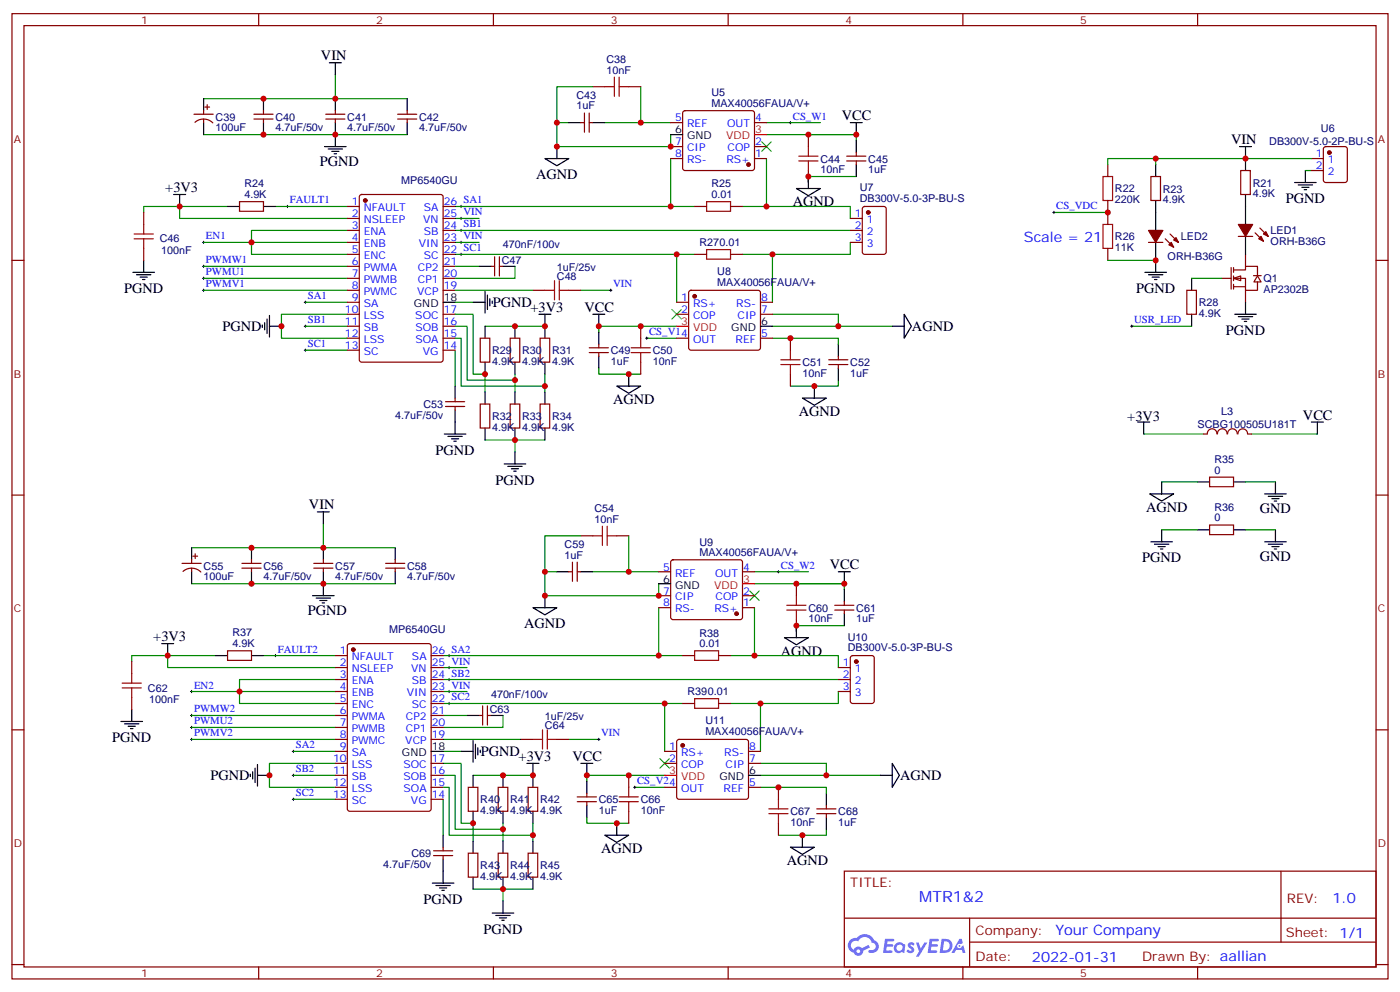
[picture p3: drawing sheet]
<svg xmlns="http://www.w3.org/2000/svg" width="412mm" height="292mm" viewBox="0 0 412 292" stroke-linecap="round" stroke-linejoin="round" font-family="sans-serif">
<g fill="none" stroke="#870000" stroke-width=".35">
<path d="M3.5 4h405.4v284.4h-405.4zM7.1 7.5h398.2v277.3h-398.2zM76.2 4v3.5M145.3 4v3.5M214.5 4v3.5M283.6 4v3.5M352.8 4v3.5M3.5 76.7h3.6M405.3 76.7h3.6M3.5 145.8h3.6M405.3 145.8h3.6M3.5 215h3.6"/>
<path d="M405.3 215h3.6M248.7 256.6h156.6v28.2h-156.6zM377.3 256.6v20.9M248.7 270.5h156.5M285.6 277.5h119.6M285.6 270.5v14.1M3.5 284.1h3.6M76.2 284.8v3.6M145.3 284.8v3.6M214.5 284.8v3.6M283.6 284.8v3.6M352.8 284.8v3.6"/>
<path d="M405.3 284.1h3.6"/>
</g>
<g fill="#5487ff">
<path d="M267.7 277.8a1.22 1.22 0 0 1 1.7 .3l-.4 .5a.47 .47 0 0 0-.3-.4 .47 .47 0 0 0-.5 .2l.1 .2a1.14 1.14 0 0 1 .8 1.8 1.14 1.14 0 0 1-1.9 0l-.2-.2 .5-.5 .7 .4a.29 .29 0 0 0 .3-.3 .29 .29 0 0 0-.2-.3 1.04 1.04 0 0 1-.6-1.7z"/>
<path d="M260.7 276.5h2.4l.3 .2-.2 .5-1.8 .1-.1 .8h1.5l.3 .4-.3 .4h-1.6l-.2 1.1h1.7l.2 .3-.2 .3-2.6 .1z"/>
<path d="M273.8 276.5h2.4l.3 .2-.1 .5-1.8 .1-.2 .8h1.6l.3 .4-.4 .4h-1.6l-.1 1.1h1.7l.2 .3-.2 .3-2.6 .1z"/>
<path d="M282.6 276.5h.7l.3 1.3-.6 .3a.69 .69 0 0 0-1 .3 .69 .69 0 0 0 .4 1 .69 .69 0 0 0 .9-.7l.5-.2 .6 2.2h-.8l-.2-.9h-1.8l-.5 .9h-.8z"/>
<path d="M269.8 277.6h.8l.6 1.8 1.1-1.8h.9l-2.6 4.2h-.8l.9-1.5z"/>
<path d="M277.4 276.5l-.6 4.2h1.3a2.11 2.11 0 0 0 2.5-2.1 2.11 2.11 0 0 0-2.5-2.1zM278.1 277.3a1.39 1.39 0 0 1 1.7 1.4 1.39 1.39 0 0 1-1.8 1.3h-.3z"/>
<path d="M263.7 278.2a1.54 1.54 0 0 0-.1 2.1 1.54 1.54 0 0 0 2.2 .1l.6 .3 .3-2.3-.2-.3h-.4a1.49 1.49 0 0 0-2.4 .1zM264 279.2a.94 .94 0 0 1 1.8 0 .94 .94 0 0 1-1.8 0z"/>
<path d="M250.4 276.9a2.18 2.18 0 0 0 1.1 3.7 1.44 1.44 0 0 0 1.6 .9 1.44 1.44 0 0 0 1.2-1.4l2-1-.5-.8-1.9 1a1.47 1.47 0 0 0-2.4 .4 1.39 1.39 0 0 1-.7-1.9 1.39 1.39 0 0 1 2-.5 2.12 2.12 0 0 1 2.2-1.3 2.12 2.12 0 0 1 1.9 1.7 1.14 1.14 0 0 1 1.1 1.4 1.14 1.14 0 0 1-1.7 .7 .43 .43 0 0 0-.5 .4 .43 .43 0 0 0 .4 .5 1.98 1.98 0 0 0 2.5-1.2 1.98 1.98 0 0 0-1.2-2.6 3.1 3.1 0 0 0-5.3-.6l-.9 .1zM252.3 280.2a.55 .55 0 0 1 1.1 0 .55 .55 0 0 1-1.1 0z"/>
<circle cx="282.6" cy="278.6" r=".26"/>
</g>
<g fill="none" stroke="#008700" stroke-width=".35">
<path d="M60 39.7h59.9M98.8 22v7.1h-38.8M98.8 29.1h21.1M164 36.1h3.6M174.6 25.5h-10.6v17.7h33.6v-3.5M178.2 36.1h10.5M188.7 25.5v10.6h8.9M225.8 36.1h15.9M225.8 39.7h26.4v1.7M197.6 46.7v14.1M225.8 46.7v14.1M252.2 52h-14.1v1.8"/>
<path d="M340.4 46.7h-14.1v1.8M384.5 50.2h1.8M386.3 46.7h-45.9v1.8M52.9 60.8h-10.6v1.8M60 71.4h14.1v3.5h28.2M60 78.5h42.3M67 60.8h-14.1v3.5h49.4M81.1 60.8h21.2M102.3 67.9h-28.2v3.5h28.2M134.1 78.5h7M134.1 71.4h7M134.1 64.3h7"/>
<path d="M134.1 74.9h70.5M134.1 67.9h116.4M134.1 60.8h70.5M151.7 78.5v3.5h-17.6M199.3 74.9v14.1M218.7 60.8h31.8v3.5M227.5 74.9v14.1M250.5 71.4v3.5h-31.8M310.4 62.6h15.9M326.3 76.7h14.1M60 85.5h42.3M60 82h42.3"/>
<path d="M90 96.1h12.3M90 89h12.3M102.3 92.6h-19.4v7h19.4M134.1 99.6h1.7v14.1h24.7v-3.5M134.1 96.1h3.5v15.9h14.1v-1.8M134.1 92.6h5.2v17.6h3.6v5.3M134.1 85.5h22.9M134.1 89h5.2M142.9 96.1h17.6M171.1 85.5h8.8M190.5 99.6h8.8M199.3 96.1h-22.9v1.8"/>
<path d="M227.5 99.6h19.4v1.8M227.5 92.6h19.4v3.5M227.5 96.1h35.3M90 103.2h12.3M134.1 103.2v10.5M151.7 112v3.5M160.5 113.7v1.8M176.4 108.4v1.8h12.3M246.9 112v1.7h-14.1M142.9 129.6h17.6M151.7 129.6v3.5M336.9 127.8h17.6"/>
<path d="M368.7 127.8h19.4M95.2 154.3v7.1h-38.8M171.1 157.8h-10.6v17.7h33.5v-3.6M185.2 157.8v10.6h8.8M56.4 171.9h60M95.2 161.4h21.2M160.5 168.4h3.5M174.6 168.4h10.6M194 179v14.1M222.2 168.4h15.9M222.2 171.9h26.5v1.8M222.2 179v14.1"/>
<path d="M49.4 193.1h-10.6v1.8M63.5 193.1h-14.1v3.5h49.4M77.6 193.1h21.2M130.5 196.6h7.1M130.5 193.1h70.6M215.2 193.1h31.7v3.5M248.7 184.3h-14.1v1.8M56.4 203.7h14.2v3.5h28.2M56.4 217.8h42.4M56.4 210.7h42.4M56.4 214.3h42.4M98.8 200.2h-28.2v3.5h28.2"/>
<path d="M130.5 217.8h23M130.5 210.7h7.1M130.5 203.7h7.1M130.5 207.2h70.6M130.5 200.2h116.4M148.2 210.7v3.6h-17.7M167.6 217.8h8.8M195.8 207.2v14.1M224 207.2v14.1M246.9 203.7v3.5h-31.7M86.4 228.4h12.4M86.4 221.3h12.4"/>
<path d="M86.4 235.4h12.4M98.8 224.9h-19.4v7h19.4M130.5 231.9h1.8v14.1h24.7v-3.5M130.5 228.4h3.6v15.9h14.1v-1.8M130.5 224.9h5.3v17.6h3.5v5.3M130.5 235.4v10.6M130.5 221.3h5.3M139.3 228.4h17.7M187 231.9h8.8M195.8 228.4h-22.9v1.8M224 231.9h19.4v1.8M224 224.9h19.4v3.5"/>
<path d="M224 228.4h35.3M148.2 244.3v3.5M157 246v1.8M172.9 240.7v1.8h12.3M243.4 244.3v1.7h-14.1M139.3 261.9h17.7M148.2 261.9v3.5"/>
</g>
<g fill="none" stroke="#000" stroke-width=".35">
<path d="M97 18.5h3.5M98.8 18.5v3.5M60 29.1v3.5M60 36.1v3.6M77.6 29.1v3.5M77.6 36.1v3.6M98.8 29.1v3.5M98.8 36.1v7.1M119.9 29.1v3.5M119.9 36.1v3.6M167.6 36.1h3.5M174.6 36.1h3.6"/>
<path d="M197.6 39.7h3.5M250.5 36.1h3.5M252.2 36.1v3.6M51.2 57.3h3.5M52.9 57.3v3.5M95.6 43.2h6.4M96.7 43.9h4.2M97.7 44.6h2.1M98.4 45.3h.7M160.5 46.7h7.1l-3.6 2.1zM164 43.2v3.5M234.6 55.5h7.1l-3.6 2.1z"/>
<path d="M238.1 52v3.5M252.2 41.4v3.5M252.2 48.5v3.5M340.4 48.5v3.5M340.4 59.1v8.8M365.1 43.2h3.6M366.9 43.2v3.5M381.4 53.8h6.3M382.4 54.5h4.2M383.5 55.2h2.1M384.2 55.9h.7M384.5 50.2v3.6"/>
<path d="M42.3 76.7v3.5M67 60.8h3.6M77.6 60.8h3.5M141.1 78.5h3.5M148.2 78.5h3.5M340.4 71.4v8.8M39.2 80.2h6.3M40.2 80.9h4.2M41.3 81.6h2.1M42 82.3h.7M77.3 95.7v.7M78 95v2.2"/>
<path d="M78.7 94v4.2M79.4 96.1h3.5M79.4 92.9v6.4M130.5 89h3.6M139.3 89h3.6M142.9 85.9v6.3M142.9 96.1v3.5M143.6 86.9v4.3M144.3 88v2.1M145 88.7v.7M151.7 96.1v3.5M158.7 92.6h3.6"/>
<path d="M160.5 92.6v7M174.6 92.6h3.6M176.4 92.6v3.5M176.4 97.9v3.5M224 96.1h3.5M262.8 96.1h3.5M266.3 92.6l2.2 3.5-2.2 3.5zM337.3 80.2h6.3M338.3 80.9h4.2M339.4 81.6h2.1M340.1 82.3h.7M134.1 113.7v3.6"/>
<path d="M142.9 106.7v3.5M142.9 115.5v3.5M151.7 106.7v3.5M151.7 115.5v3.5M160.5 106.7v3.5M160.5 115.5v3.5M176.4 104.9v3.5M181.7 113.7h7l-3.5 2.2zM185.2 110.2v3.5M236.4 117.3h7l-3.5 2.1zM239.9 113.7v3.6M246.9 101.4v3.5"/>
<path d="M246.9 108.4v3.6M130.9 127.8h6.3M131.9 128.6h4.3M133 129.3h2.1M133.7 130h.7M134.1 120.8v7M142.9 126.1v3.5M148.5 136.7h6.4M149.6 137.4h4.2M150.6 138.1h2.2M151.3 138.8h.7M151.7 126.1v3.5"/>
<path d="M151.7 133.1v3.6M160.5 126.1v3.5M335.1 124.3h3.6M336.9 124.3v3.5M386.3 124.3h3.5M388.1 124.3v3.5M93.5 150.8h3.5M95.2 150.8v3.5M56.4 161.4v3.5M56.4 168.4v3.5M74.1 161.4v3.5M74.1 168.4v3.5"/>
<path d="M92.1 175.5h6.3M93.1 176.2h4.3M94.2 176.9h2.1M94.9 177.6h.7M95.2 161.4v3.5M95.2 168.4v7.1M116.4 161.4v3.5M116.4 168.4v3.5M157 179h7l-3.5 2.1zM160.5 175.5v3.5M164 168.4h3.6M171.1 168.4h3.5"/>
<path d="M194 171.9h3.6M246.9 168.4h3.6M248.7 168.4v3.5M248.7 173.7v3.5M47.6 189.6h3.6M49.4 189.6v3.5M63.5 193.1h3.5M74.1 193.1h3.5M231.1 187.8h7l-3.5 2.1zM234.6 184.3v3.5M248.7 180.8v3.5M35.6 212.5h6.4"/>
<path d="M36.7 213.2h4.2M37.7 213.9h2.2M38.5 214.6h.7M38.8 209v3.5M137.6 210.7h3.5M139.3 218.2v6.3M140.1 219.2v4.2M144.6 210.7h3.6M73.7 228v.7M74.4 227.3v2.1M75.1 226.3v4.2M75.8 228.4h3.6"/>
<path d="M75.8 225.2v6.4M127 221.3h3.5M135.8 221.3h3.5M139.3 228.4v3.5M139.3 239v3.5M140.8 220.3v2.1M141.5 221v.7M148.2 228.4v3.5M148.2 239v3.5M155.2 224.9h3.5M157 224.9v7M157 239v3.5"/>
<path d="M171.1 224.9h3.5M172.9 224.9v3.5M172.9 230.2v3.5M172.9 237.2v3.5M220.5 228.4h3.5M243.4 233.7v3.5M259.3 228.4h3.5M262.8 224.9l2.1 3.5-2.1 3.5zM130.5 246v3.6M130.5 253.1v7M139.3 247.8v3.5M139.3 258.4v3.5"/>
<path d="M148.2 247.8v3.5M148.2 258.4v3.5M157 247.8v3.5M157 258.4v3.5M178.2 246h7l-3.5 2.1zM181.7 242.5v3.5M232.8 249.6h7.1l-3.5 2.1zM236.4 246v3.6M243.4 240.7v3.6M127.4 260.1h6.3M128.4 260.8h4.2M129.5 261.5h2.1"/>
<path d="M130.2 262.3h.7M145 269h6.3M146 269.7h4.3M147.1 270.4h2.1M147.8 271.1h.7M148.2 265.4v3.6"/>
</g>
<g fill="none" stroke="#870000" stroke-width=".35">
<path d="M57.1 33.7h5.7M57.4 36a3.8 3.8 0 0 1 5.3 .2M60 32.6v1.1M60 35.1v1M60.3 31.5h1.4M61 30.8v1.4M74.8 35.1h5.6M74.8 33.7h5.6M77.6 32.6v1.1M77.6 35.1v1M96 35.1h5.6M96 33.7h5.6"/>
<path d="M98.8 32.6v1.1M98.8 35.1v1M117.1 35.1h5.7M117.1 33.7h5.7M119.9 32.6v1.1M119.9 35.1v1M171.1 36.1h1.1M172.2 33.3v5.6M173.6 33.3v5.6M173.6 36.1h1M174.6 25.5h3.6M185.2 25.5h3.5"/>
<path d="M197.6 36.1h3.5M201.3 32.8l.5-.2h19.7l.5 .2 .2 .5v16.2l-.2 .5-.5 .2h-19.7l-.5-.2-.2-.5v-16.2zM222.2 36.1h3.6M238.1 39.7v3.5M70.6 59.4h7v2.8h-7zM106.1 57.5l.4-.2h23.3l.7 .4v48.3l-.4 .6-23.6 .1-.6-.5-.1-48.2zM197.6 46.7h3.5M197.6 43.2h3.5M222.2 46.7h3.6M222.2 43.2h3.6M238.1 50.2v3.6M249.4 47.4h5.7"/>
<path d="M249.4 46h5.7M252.2 44.9v1.1M252.2 47.4v1.1M326.3 48.5v3.5M326.3 59.1v7M339 52h2.8v7.1h-2.8zM386.3 46.7h3.5M386.3 50.2h3.5M390.1 43.4l.4-.2h5.7l.6 .4 .1 9.5-.5 .6-5.9 .1-.6-.5-.1-9.4zM42.3 62.6v3.5M42.3 73.2v3.5M102.3 78.5h3.5"/>
<path d="M102.3 60.8h3.5M102.3 64.3h3.5M102.3 67.9h3.5M102.3 71.4h3.5M102.3 74.9h3.5M130.5 78.5h3.6M130.5 60.8h3.6M130.5 64.3h3.6M130.5 67.9h3.6M130.5 71.4h3.6M130.5 74.9h3.6M144.6 78.5h1.1"/>
<path d="M145.7 75.6v5.7M147.1 75.6v5.7M147.1 78.5h1.1M204.6 60.8h3.5M204.6 74.9h3.5M215.2 60.8h3.5M215.2 74.9h3.5M250.5 64.3h3.5M250.5 67.9h3.5M250.5 71.4h3.5M254.2 61l.5-.2h5.6l.7 .4 .1 13-.5 .7h-5.9l-.6-.4-.1-13zM326.3 73.2v3.5"/>
<path d="M338.3 71.4h4.2M343.3 70.3l2.4 2.5M344.7 68.9l2.4 2.5M102.3 85.5h3.5M102.3 82h3.5M102.3 89h3.5M102.3 92.6h3.5M102.3 96.1h3.5M102.3 99.6h3.5M130.5 85.5h3.6M130.5 82h3.6M130.5 92.6h3.6"/>
<path d="M130.5 96.1h3.6M130.5 99.6h3.6M141.5 99.6h2.8v7.1h-2.8zM150.3 99.6h2.8v7.1h-2.8zM157 85.5h3.5M159.1 99.6h2.8v7.1h-2.8zM167.6 85.5h3.5M188.7 96.1v3.5M199.3 89h3.5M199.3 92.6h3.5M199.3 99.6h3.5M203.1 85.7l.5-.2h19.7l.5 .2 .2 .5v16.2l-.2 .5-.5 .3h-19.7l-.5-.3-.3-.5v-16.2z"/>
<path d="M224 89h3.5M224 92.6h3.5M224 99.6h3.5M232.8 99.6v3.6M102.3 103.2h3.5M130.5 103.2h3.6M131.2 119.7h5.7M131.2 118.3h5.7M134.1 117.3v1M134.1 119.7v1.1M141.5 119h2.8v7.1h-2.8zM150.3 119h2.8v7.1h-2.8z"/>
<path d="M159.1 119h2.8v7.1h-2.8zM173.6 103.9h5.6M173.6 102.4h5.6M176.4 101.4v1M176.4 103.9v1M188.7 106.7v3.5M232.8 110.2v3.5M244.1 107.4h5.7M244.1 106h5.7M246.9 104.9v1.1M246.9 107.4v1M358.5 127.8a1.41 1.41 0 0 0-1.5-1.5 1.41 1.41 0 0 0-1.4 1.5h-1.1"/>
<path d="M358.6 127.8a1.41 1.41 0 0 1 1.4-1.5 1.41 1.41 0 0 1 1.4 1.5M361.6 127.8a1.41 1.41 0 0 1 1.4-1.5 1.41 1.41 0 0 1 1.4 1.5M364.7 127.8a1.41 1.41 0 0 1 1.4-1.5 1.41 1.41 0 0 1 1.4 1.5M367.6 127.8h1.1M171.1 157.8h3.5M181.7 157.8h3.5M53.6 165.9h5.7M53.9 168.3a3.8 3.8 0 0 1 5.3 .2M56.4 164.9v1M56.4 167.4v1M56.8 163.8h1.4M57.5 163.1v1.4"/>
<path d="M71.3 167.4h5.6M71.3 165.9h5.6M74.1 164.9v1M74.1 167.4v1M92.4 167.4h5.7M92.4 165.9h5.7M95.2 164.9v1M95.2 167.4v1M113.6 167.4h5.6M113.6 165.9h5.6M116.4 164.9v1M116.4 167.4v1"/>
<path d="M167.6 168.4h1M168.6 165.6v5.6M170 165.6v5.6M170 168.4h1.1M194 168.4h3.6M194 179h3.6M194 175.5h3.6M197.8 165.1l.5-.2h19.7l.5 .2 .2 .5v16.2l-.2 .5-.5 .2h-19.7l-.5-.2-.2-.5v-16.2zM218.7 168.4h3.5M218.7 179h3.5M218.7 175.5h3.5M234.6 171.9v3.6"/>
<path d="M245.9 179.7h5.6M245.9 178.3h5.6M248.7 177.2v1.1M248.7 179.7v1.1M38.8 194.9v3.5M67 191.7h7.1v2.8h-7.1zM98.8 193.1h3.5M98.8 196.6h3.5M102.5 189.8l.5-.2h23.3l.6 .4 .1 48.3-.5 .6-23.5 .1-.6-.5-.1-48.2zM127 193.1h3.5M127 196.6h3.5M201.1 193.1h3.5"/>
<path d="M211.7 193.1h3.5M234.6 182.5v3.6M246.9 196.6h3.6M250.7 193.3l.5-.2h5.6l.7 .4v13l-.4 .7h-5.9l-.7-.4v-13zM38.8 205.5v3.5M98.8 217.8h3.5M98.8 210.7h3.5M98.8 200.2h3.5M98.8 203.7h3.5M98.8 207.2h3.5M98.8 214.3h3.5M127 217.8h3.5"/>
<path d="M127 210.7h3.5M127 200.2h3.5M127 203.7h3.5M127 207.2h3.5M127 214.3h3.5M141.1 210.7h1.1M142.2 207.9v5.7M143.6 207.9v5.7M143.6 210.7h1M153.5 217.8h3.5M164 217.8h3.6M199.6 218l.4-.2h19.8l.5 .2 .2 .5v16.2l-.2 .5-.5 .2h-19.8l-.5-.2-.2-.5v-16.2z"/>
<path d="M201.1 207.2h3.5M211.7 207.2h3.5M246.9 200.2h3.6M246.9 203.7h3.6M98.8 221.3h3.5M98.8 224.9h3.5M98.8 228.4h3.5M98.8 231.9h3.5M98.8 235.4h3.5M127 224.9h3.5M127 228.4h3.5M127 231.9h3.5"/>
<path d="M127 235.4h3.5M137.9 231.9h2.9v7.1h-2.9zM146.8 231.9h2.8v7.1h-2.8zM155.6 231.9h2.8v7.1h-2.8zM170 236.1h5.7M170 234.7h5.7M172.9 233.7v1M172.9 236.1v1.1M185.2 228.4v3.5M185.2 239v3.5M195.8 221.3h3.5M195.8 224.9h3.5"/>
<path d="M195.8 231.9h3.5M220.5 221.3h3.5M220.5 224.9h3.5M220.5 231.9h3.5M229.3 231.9v3.5M240.6 239.7h5.6M240.6 238.3h5.6M243.4 237.2v1.1M243.4 239.7v1M127.7 252h5.6M127.7 250.6h5.6M130.5 249.6v1"/>
<path d="M130.5 252v1.1M137.9 251.3h2.9v7.1h-2.9zM146.8 251.3h2.8v7.1h-2.8zM155.6 251.3h2.8v7.1h-2.8zM229.3 242.5v3.5"/>
</g>
<g fill="none" stroke="#000" stroke-width=".29">
<path d="M232.5 36.1h.7M232.8 35.8v.7M59.6 71.4h.7M59.6 78.5h.7M60 71v.8M60 78.1v.7M84.3 60.8h.7M84.7 60.5v.7M135.5 60.8h.7M135.5 71.4h.7M135.5 64.3h.7M135.5 74.9h.7"/>
<path d="M135.5 67.9h.7M135.8 60.5v.7M135.8 64v.7M135.8 67.5v.7M135.8 71v.8M135.8 74.6v.7M310.1 62.6h.7M310.4 62.2v.7M59.6 85.5h.7M59.6 82h.7M60 81.6v.7M60 85.2v.7"/>
<path d="M89.6 96.1h.7M89.6 89h.7M90 88.7v.7M90 95.7v.7M179.6 85.5h.7M179.9 85.2v.7M190.1 99.6h.8M190.5 99.3v.7M89.6 103.2h.7M90 102.8v.7M229 168.4h.7M229.3 168.1v.7"/>
<path d="M80.8 193.1h.7M81.1 192.8v.7M131.9 193.1h.7M131.9 196.6h.7M132.3 192.8v.7M132.3 196.3v.7M132.3 199.8v.7M56.1 217.8h.7M56.1 203.7h.7M56.1 214.3h.7M56.1 210.7h.7M56.4 203.3v.7"/>
<path d="M56.4 210.4v.7M56.4 213.9v.7M56.4 217.5v.7M131.9 203.7h.7M131.9 207.2h.7M131.9 200.2h.7M132.3 203.3v.7M132.3 206.9v.7M176 217.8h.7M176.4 217.5v.7M86.1 235.4h.7M86.1 228.4h.7"/>
<path d="M86.1 221.3h.7M86.4 221v.7M86.4 228v.7M86.4 235.1v.7M186.6 231.9h.7M187 231.6v.7"/>
</g>
<g fill="none" stroke="#a10000" stroke-width=".35">
<path d="M178.2 25.5h2.8M181 22.7v5.7M182.4 25.5h2.8M182.4 22.7v5.7M208.1 59.4h7.1v2.8h-7.1zM235.3 47.4h5.6M235.3 46h5.6M238.1 43.2v2.8M238.1 47.4v2.8M324.9 52h2.8v7.1h-2.8zM39.5 70.3h5.7M39.5 68.9h5.7"/>
<path d="M42.3 66.1v2.8M42.3 70.3v2.9M208.1 73.5h7.1v2.8h-7.1zM324.9 66.1h2.8v7.1h-2.8zM160.5 85.5h2.8M163.3 82.7v5.6M164.7 85.5h2.9M164.7 82.7v5.6M188.7 99.6v2.8M185.9 103.9h5.7M185.9 102.4h5.7M188.7 103.9v2.8"/>
<path d="M230 107.4h5.7M230 106h5.7M232.8 103.2v2.8M232.8 107.4v2.8M174.6 157.8h2.8M177.4 155v5.7M178.9 157.8h2.8M178.9 155v5.7M231.8 179.7h5.6M231.8 178.3h5.6M234.6 175.5v2.8M234.6 179.7v2.8"/>
<path d="M38.8 198.4v2.8M204.6 191.7h7.1v2.8h-7.1zM36 202.6h5.6M36 201.2h5.6M38.8 202.6v2.9M157 217.8h2.8M159.8 215v5.6M161.2 217.8h2.8M161.2 215v5.6M204.6 205.8h7.1v2.8h-7.1zM182.4 236.1h5.6M182.4 234.7h5.6"/>
<path d="M185.2 231.9v2.8M185.2 236.1v2.9M226.5 239.7h5.6M226.5 238.3h5.6M229.3 235.4v2.9M229.3 239.7v2.8"/>
</g>
<path d="M224.4 41.8l2.8 2.8M227.2 41.8l-2.8 2.8M197.9 91.2l2.8 2.8M200.7 91.2l-2.8 2.8M220.8 174.1l2.9 2.8M223.7 174.1l-2.9 2.8M194.4 223.4l2.8 2.9M197.2 223.4l-2.8 2.9" fill="none" stroke="#3c3" stroke-width=".35"/>
<g fill="#870000" stroke="#870000" stroke-width=".35">
<path d="M338.3 67.9h4.2l-2.1 3.5z"/>
<path d="M344.3 72.1l.7-.7 .7 1.4z"/>
<path d="M345.7 70.7l.7-.7 .7 1.4z"/>
<circle cx="107.6" cy="59.1" r=".53"/>
<circle cx="220.5" cy="48.5" r=".53"/>
<circle cx="204.6" cy="87.3" r=".53"/>
<circle cx="104.1" cy="191.3" r=".53"/>
<circle cx="217" cy="180.8" r=".53"/>
<circle cx="201.1" cy="219.6" r=".53"/>
<circle cx="255.8" cy="62.6" r=".53"/>
<circle cx="252.2" cy="194.9" r=".53"/>
<circle cx="391.6" cy="44.9" r=".53"/>
</g>
<path d="M222.2 39.7h3.6M199.3 96.1h3.5M218.7 171.9h3.5M195.8 228.4h3.5" fill="none" stroke="#f00" stroke-width=".35"/>
<path d="M363.4 82l2.1-.7v1.4z" fill="#fff" stroke="#870000" stroke-width=".35"/>
<g fill="none" stroke="#870000" stroke-width=".35">
<path d="M365.5 50.2h2.8v7.1h-2.8zM362.7 78.8v6.4M363.4 79.5h3.5v-1h3.5v2.8M363.4 78.8v1.4M364.8 69.6h4.2M366.9 74.9v3.6M369.7 68.6l2.5 2.4M371.1 67.2l2.5 2.4M349.6 85.5h2.8v7.1h-2.8zM359.8 82h2.9M363.4 82h3.5v3.5h3.5v-2.5M363.4 84.5h3.5"/>
<path d="M363.4 81.3v1.4M363.4 83.7v1.5M366.9 85.5v3.5M369.2 81.2h2.3M370.4 81.3l1.1 1.7h-2.1zM356.3 140.5h7.1v2.9h-7.1zM356.3 154.7h7.1v2.8h-7.1z"/>
</g>
<g fill="none" stroke="#000" stroke-width=".35">
<path d="M366.9 46.7v3.5M366.9 57.3v8.8M366.9 69.6v5.3M351 82v3.5M351 92.6v3.5M363.7 92.6h6.4M364.8 93.3h4.2M365.8 94h2.1M366.5 94.7h.7M366.9 89v3.6M338.7 145.5h7l-3.5 2.1zM339 159.6h6.4"/>
<path d="M342.2 142v3.5M342.2 156.1v3.5M352.8 142h3.5M352.8 156.1h3.5M363.4 142h3.5M363.4 156.1h3.5M372.5 159.6h6.4M372.5 145.5h6.4M373.6 146.2h4.2M374.6 146.9h2.2M375.4 147.6h.7M375.7 142v3.5"/>
<path d="M375.7 156.1v3.5M340.1 160.3h4.2M341.1 161h2.2M341.8 161.7h.7M373.6 160.3h4.2M374.6 161h2.2M375.4 161.7h.7"/>
</g>
<g fill="#870000" stroke="#870000" stroke-width=".35">
<path d="M364.8 66.1h4.2l-2.1 3.5z"/>
<path d="M370.8 70.3l.7-.7 .7 1.4z"/>
<path d="M372.9 68.2l.7 1.4-1.4-.7z"/>
</g>
<path d="M333.4 96.1h17.6M351 82h8.8M342.2 142h10.6M342.2 156.1h10.6M366.9 142h8.8M366.9 156.1h8.8" fill="none" stroke="#008700" stroke-width=".35"/>
<path d="M333 96.1h.7M333.4 95.7v.7" fill="none" stroke="#000" stroke-width=".29"/>
<g fill="#c00">
<circle cx="188.7" cy="36.1" r=".88"/>
<circle cx="197.6" cy="43.2" r=".88"/>
<circle cx="164" cy="43.2" r=".88"/>
<circle cx="164" cy="36.1" r=".88"/>
<circle cx="160.5" cy="96.1" r=".88"/>
<circle cx="151.7" cy="96.1" r=".88"/>
<circle cx="151.7" cy="129.6" r=".88"/>
<circle cx="142.9" cy="110.2" r=".88"/>
<circle cx="151.7" cy="112" r=".88"/>
<circle cx="160.5" cy="113.7" r=".88"/>
<circle cx="176.4" cy="96.1" r=".88"/>
<circle cx="188.7" cy="96.1" r=".88"/>
<circle cx="252.2" cy="39.7" r=".88"/>
<circle cx="185.2" cy="110.2" r=".88"/>
<circle cx="239.9" cy="113.7" r=".88"/>
<circle cx="232.8" cy="99.6" r=".88"/>
<circle cx="238.1" cy="52" r=".88"/>
<circle cx="238.1" cy="39.7" r=".88"/>
<circle cx="246.9" cy="96.1" r=".88"/>
<circle cx="225.8" cy="60.8" r=".88"/>
<circle cx="197.6" cy="60.8" r=".88"/>
<circle cx="227.5" cy="74.9" r=".88"/>
<circle cx="199.3" cy="74.9" r=".88"/>
<circle cx="82.9" cy="96.1" r=".88"/>
<circle cx="74.1" cy="71.4" r=".88"/>
<circle cx="52.9" cy="60.8" r=".88"/>
<circle cx="77.6" cy="39.7" r=".88"/>
<circle cx="98.8" cy="39.7" r=".88"/>
<circle cx="98.8" cy="29.1" r=".88"/>
<circle cx="77.6" cy="29.1" r=".88"/>
<circle cx="185.2" cy="168.4" r=".88"/>
<circle cx="194" cy="175.5" r=".88"/>
<circle cx="160.5" cy="175.5" r=".88"/>
<circle cx="160.5" cy="168.4" r=".88"/>
<circle cx="157" cy="228.4" r=".88"/>
<circle cx="148.2" cy="228.4" r=".88"/>
<circle cx="148.2" cy="261.9" r=".88"/>
<circle cx="139.3" cy="242.5" r=".88"/>
<circle cx="148.2" cy="244.3" r=".88"/>
<circle cx="157" cy="246" r=".88"/>
<circle cx="172.9" cy="228.4" r=".88"/>
<circle cx="185.2" cy="228.4" r=".88"/>
<circle cx="248.7" cy="171.9" r=".88"/>
<circle cx="181.7" cy="242.5" r=".88"/>
<circle cx="236.4" cy="246" r=".88"/>
<circle cx="229.3" cy="231.9" r=".88"/>
<circle cx="234.6" cy="184.3" r=".88"/>
<circle cx="234.6" cy="171.9" r=".88"/>
<circle cx="243.4" cy="228.4" r=".88"/>
<circle cx="222.3" cy="193.1" r=".88"/>
<circle cx="194" cy="193.1" r=".88"/>
<circle cx="224" cy="207.2" r=".88"/>
<circle cx="195.8" cy="207.2" r=".88"/>
<circle cx="79.4" cy="228.4" r=".88"/>
<circle cx="70.6" cy="203.7" r=".88"/>
<circle cx="49.4" cy="193.1" r=".88"/>
<circle cx="74.1" cy="171.9" r=".88"/>
<circle cx="95.3" cy="171.9" r=".88"/>
<circle cx="95.3" cy="161.4" r=".88"/>
<circle cx="74.1" cy="161.4" r=".88"/>
<circle cx="340.4" cy="46.7" r=".88"/>
<circle cx="340.4" cy="76.7" r=".88"/>
<circle cx="326.3" cy="62.6" r=".88"/>
<circle cx="366.9" cy="46.7" r=".88"/>
</g>
<text font-size="4.6" fill="#00f" x="270.8" y="265.6">MTR1&amp;2</text>
<g font-size="4.2">
<text x="94.5" y="17.8">VIN</text>
<text x="248" y="35.4">VCC</text>
<text x="362.7" y="42.5">VIN</text>
<text x="94.2" y="48.8">PGND</text>
<text x="157.9" y="52.8">AGND</text>
<text x="48.7" y="56.6">+3V3</text>
<text x="378.8" y="59.8">PGND</text>
<text x="233.5" y="60.8">AGND</text>
<text x="36.6" y="86.3">PGND</text>
<text x="334.7" y="86.3">PGND</text>
<text x="145.2" y="90.5">PGND</text>
<text x="156.3" y="91.9">+3V3</text>
<text x="172.2" y="91.9">VCC</text>
<text x="65.6" y="97.5">PGND</text>
<text x="268.6" y="97.5">AGND</text>
<text x="361.1" y="98.6">PGND</text>
<text x="180.6" y="119">AGND</text>
<text x="235.3" y="122.6">AGND</text>
<text x="332.1" y="124">+3V3</text>
<text x="383.8" y="123.6">VCC</text>
<text x="128.3" y="133.9">PGND</text>
<text x="145.9" y="142.7">PGND</text>
<text x="91" y="150.1">VIN</text>
<text x="337.6" y="150.8">AGND</text>
<text x="371.1" y="151.1">GND</text>
<text x="244.5" y="167.7">VCC</text>
<text x="336.4" y="165.7">PGND</text>
<text x="371.1" y="165.2">GND</text>
<text x="90.7" y="181.1">PGND</text>
<text x="154.4" y="185">AGND</text>
<text x="45.2" y="188.9">+3V3</text>
<text x="230" y="193.1">AGND</text>
<text x="33" y="218.6">PGND</text>
<text x="141.6" y="222.7">PGND</text>
<text x="152.8" y="224.2">+3V3</text>
<text x="168.6" y="224.2">VCC</text>
<text x="62" y="229.8">PGND</text>
<text x="265.1" y="229.8">AGND</text>
<text x="177.1" y="251.3">AGND</text>
<text x="231.8" y="254.8">AGND</text>
<text x="124.8" y="266.2">PGND</text>
<text x="142.4" y="275">PGND</text>
</g>
<g font-size="4.2" fill="#00f">
<text x="301.6" y="71.4">Scale = 21</text>
<text x="392.5" y="265.9">1.0</text>
<text x="310.9" y="275.4">Your Company</text>
<text x="304" y="283.2">2022-01-31</text>
</g>
<g font-size="3.9" fill="#800">
<text x="250.5" y="261.2">TITLE:</text>
<text x="379.1" y="265.9">REV:</text>
<text x="287.4" y="275.4">Company:</text>
<text x="378.7" y="276">Sheet: 1/1</text>
<text x="287.4" y="283.1">Date:</text>
<text x="336.4" y="283.2">Drawn By: aallian</text>
</g>
<g font-size="3.2" fill="#800">
<text x="41.6" y="7">1</text>
<text x="110.8" y="7">2</text>
<text x="179.9" y="7">3</text>
<text x="249.1" y="7">4</text>
<text x="318.2" y="7">5</text>
<text x="4.1" y="42.1">A</text>
<text x="405.9" y="42.1">A</text>
<text x="4.1" y="111.3">B</text>
<text x="405.9" y="111.3">B</text>
<text x="4.1" y="180.4">C</text>
<text x="405.9" y="180.4">C</text>
<text x="4.1" y="249.6">D</text>
<text x="405.9" y="249.6">D</text>
<text x="41.6" y="287.8">1</text>
<text x="110.8" y="287.8">2</text>
<text x="179.9" y="287.8">3</text>
<text x="249.1" y="287.8">4</text>
<text x="318.2" y="287.8">5</text>
</g>
<g font-size="3.2" fill="#000080">
<text x="178.7" y="21.7">10nF</text>
<text x="178.7" y="18.5">C38</text>
<text x="169.8" y="29.1">C43</text>
<text x="209.6" y="28.4">U5</text>
<text x="63.5" y="35.5">C39</text>
<text x="81.1" y="35.5">C40</text>
<text x="102.3" y="35.5">C41</text>
<text x="123.5" y="35.5">C42</text>
<text x="169.8" y="32.2">1uF</text>
<text x="209.6" y="31.5">MAX40056FAUA/V+</text>
<text x="63.5" y="38.7">100uF</text>
<text x="81.1" y="38.7">4.7uF/50v</text>
<text x="102.3" y="38.7">4.7uF/50v</text>
<text x="123.5" y="38.7">4.7uF/50v</text>
<text x="389.1" y="38.8">U6</text>
<text x="241.7" y="47.9">C44</text>
<text x="255.8" y="47.9">C45</text>
<text x="373.9" y="42.6">DB300V-5.0-2P-BU-S</text>
<text x="241.7" y="51.1">10nF</text>
<text x="255.8" y="51">1uF</text>
<text x="72" y="58.3">4.9K</text>
<text x="72" y="55.2">R24</text>
<text x="118.2" y="54.1">MP6540GU</text>
<text x="209.6" y="58.3">0.01</text>
<text x="209.6" y="55.2">R25</text>
<text x="253.3" y="59.5">DB300V-5.0-3P-BU-S</text>
<text x="253.3" y="56.4">U7</text>
<text x="328.4" y="59.8">220K</text>
<text x="328.4" y="56.7">R22</text>
<text x="342.5" y="59.8">4.9K</text>
<text x="342.5" y="56.7">R23</text>
<text x="369" y="58.1">4.9K</text>
<text x="369" y="54.9">R21</text>
<text x="47.1" y="71.4">C46</text>
<text x="328.4" y="70.8">R26</text>
<text x="347.8" y="70.8">LED2</text>
<text x="374.3" y="69">LED1</text>
<text x="47.4" y="74.9">100nF</text>
<text x="147.8" y="77.8">C47</text>
<text x="148.2" y="73.2">470nF/100v</text>
<text x="206" y="72.5">R270.01</text>
<text x="328.4" y="73.9">11K</text>
<text x="344" y="76.7">ORH-B36G</text>
<text x="374.3" y="72.2">ORH-B36G</text>
<text x="164" y="79.9">1uF/25v</text>
<text x="164" y="82.3">C48</text>
<text x="211.3" y="81.1">U8</text>
<text x="372.2" y="83.2">Q1</text>
<text x="211.3" y="84.2">MAX40056FAUA/V+</text>
<text x="372.2" y="86.3">AP2302B</text>
<text x="353.1" y="93.3">4.9K</text>
<text x="353.1" y="90.2">R28</text>
<text x="145" y="107.5">4.9K</text>
<text x="145" y="104.3">R29</text>
<text x="153.8" y="107.5">4.9K</text>
<text x="153.8" y="104.3">R30</text>
<text x="162.6" y="107.5">4.9K</text>
<text x="162.6" y="104.3">R31</text>
<text x="179.9" y="107.5">1uF</text>
<text x="179.9" y="104.3">C49</text>
<text x="192.3" y="107.5">10nF</text>
<text x="192.3" y="104.3">C50</text>
<text x="236.4" y="107.9">C51</text>
<text x="250.5" y="107.9">C52</text>
<text x="236.4" y="111">10nF</text>
<text x="250.5" y="111">1uF</text>
<text x="116.4" y="123.3">4.7uF/50v</text>
<text x="124.7" y="120.2">C53</text>
<text x="145" y="123.7">R32</text>
<text x="153.8" y="123.7">R33</text>
<text x="162.6" y="123.7">R34</text>
<text x="359.7" y="122.2">L3</text>
<text x="145" y="126.9">4.9K</text>
<text x="153.8" y="126.9">4.9K</text>
<text x="162.6" y="126.9">4.9K</text>
<text x="352.8" y="126.1">SCBG100505U181T</text>
<text x="357.7" y="136.3">R35</text>
<text x="357.7" y="139.5">0</text>
<text x="175.1" y="154">10nF</text>
<text x="175.1" y="150.8">C54</text>
<text x="357.7" y="153.6">0</text>
<text x="357.7" y="150.5">R36</text>
<text x="166.3" y="161.4">C59</text>
<text x="206" y="160.7">U9</text>
<text x="60" y="167.8">C55</text>
<text x="77.6" y="167.8">C56</text>
<text x="98.8" y="167.8">C57</text>
<text x="119.9" y="167.8">C58</text>
<text x="166.3" y="164.5">1uF</text>
<text x="206" y="163.8">MAX40056FAUA/V+</text>
<text x="60" y="171">100uF</text>
<text x="77.6" y="171">4.7uF/50v</text>
<text x="98.8" y="171">4.7uF/50v</text>
<text x="119.9" y="171">4.7uF/50v</text>
<text x="238.1" y="183.3">10nF</text>
<text x="238.1" y="180.2">C60</text>
<text x="252.2" y="183.3">1uF</text>
<text x="252.2" y="180.2">C61</text>
<text x="68.4" y="190.6">4.9K</text>
<text x="68.4" y="187.5">R37</text>
<text x="114.7" y="186.4">MP6540GU</text>
<text x="206" y="190.6">0.01</text>
<text x="206" y="187.5">R38</text>
<text x="249.8" y="191.8">DB300V-5.0-3P-BU-S</text>
<text x="249.8" y="188.7">U10</text>
<text x="43.6" y="203.7">C62</text>
<text x="43.9" y="207.2">100nF</text>
<text x="144.6" y="205.5">470nF/100v</text>
<text x="202.5" y="204.8">R390.01</text>
<text x="144.3" y="210.1">C63</text>
<text x="160.5" y="212.2">1uF/25v</text>
<text x="160.5" y="214.6">C64</text>
<text x="207.8" y="213.4">U11</text>
<text x="207.8" y="216.5">MAX40056FAUA/V+</text>
<text x="141.5" y="239.8">4.9K</text>
<text x="141.5" y="236.6">R40</text>
<text x="150.3" y="239.8">4.9K</text>
<text x="150.3" y="236.6">R41</text>
<text x="159.1" y="239.8">4.9K</text>
<text x="159.1" y="236.6">R42</text>
<text x="176.4" y="239.8">1uF</text>
<text x="176.4" y="236.6">C65</text>
<text x="188.7" y="239.8">10nF</text>
<text x="188.7" y="236.6">C66</text>
<text x="232.8" y="243.3">10nF</text>
<text x="232.8" y="240.1">C67</text>
<text x="246.9" y="243.3">1uF</text>
<text x="246.9" y="240.1">C68</text>
<text x="112.9" y="255.6">4.7uF/50v</text>
<text x="121.2" y="252.5">C69</text>
<text x="141.5" y="256">R43</text>
<text x="150.3" y="256">R44</text>
<text x="159.1" y="256">R45</text>
<text x="141.5" y="259.2">4.9K</text>
<text x="150.3" y="259.2">4.9K</text>
<text x="159.1" y="259.2">4.9K</text>
</g>
<g font-size="3.2" fill="#00f">
<text x="198.9" y="35.8">5</text>
<text x="222.4" y="35.8">4</text>
<text x="233.5" y="35.2">CS_W1</text>
<text x="202.4" y="37.5">REF</text>
<text x="214.2" y="37.5">OUT</text>
<text x="198.9" y="42.8">7</text>
<text x="198.9" y="46.4">8</text>
<text x="202.4" y="44.6">CIP</text>
<text x="214.3" y="44.6">COP</text>
<text x="222.4" y="46.4">1</text>
<text x="222.4" y="42.8">2</text>
<text x="387.6" y="46.4">1</text>
<text x="202.4" y="48.1">RS-</text>
<text x="214" y="48.1">RS+</text>
<text x="387.6" y="49.9">2</text>
<text x="391.1" y="48.1">1</text>
<text x="391.1" y="51.6">2</text>
<text x="85.4" y="59.9">FAULT1</text>
<text x="103.6" y="60.5">1</text>
<text x="103.6" y="64">2</text>
<text x="107.1" y="62.2">NFAULT</text>
<text x="107.1" y="65.8">NSLEEP</text>
<text x="124.7" y="65.8">VN</text>
<text x="124.9" y="62.2">SA</text>
<text x="130.7" y="64">25 VIN</text>
<text x="130.7" y="60.5">26 SA1</text>
<text x="251.8" y="64">1</text>
<text x="255.3" y="65.8">1</text>
<text x="311.1" y="61.7">CS_VDC</text>
<text x="60.7" y="70.5">EN1</text>
<text x="103.6" y="67.5">3</text>
<text x="103.6" y="71">4</text>
<text x="107.1" y="69.3">ENA</text>
<text x="124.9" y="69.3">SB</text>
<text x="130.7" y="71">23 VIN</text>
<text x="130.7" y="67.5">24 SB1</text>
<text x="251.8" y="67.5">2</text>
<text x="251.8" y="71">3</text>
<text x="255.3" y="69.3">2</text>
<text x="60.7" y="77.6">PWMW1</text>
<text x="103.6" y="74.6">5</text>
<text x="107.1" y="72.8">ENB</text>
<text x="107.1" y="76.3">ENC</text>
<text x="123.3" y="72.8">VIN</text>
<text x="124.8" y="76.3">SC</text>
<text x="130.7" y="74.6">22 SC1</text>
<text x="255.3" y="72.8">3</text>
<text x="60.7" y="81.1">PWMU1</text>
<text x="103.6" y="78.1">6</text>
<text x="103.6" y="81.6">7</text>
<text x="107.1" y="79.9">PWMA</text>
<text x="107.1" y="83.4">PWMB</text>
<text x="123.1" y="83.4">CP1</text>
<text x="123.1" y="79.9">CP2</text>
<text x="130.7" y="81.6">20</text>
<text x="130.7" y="78.1">21</text>
<text x="60.7" y="84.6">PWMV1</text>
<text x="90.7" y="88.2">SA1</text>
<text x="103.6" y="85.2">8</text>
<text x="103.6" y="88.7">9</text>
<text x="107.1" y="86.9">PWMC</text>
<text x="122.9" y="86.9">VCP</text>
<text x="130.7" y="85.2">19</text>
<text x="180.6" y="84.6">VIN</text>
<text x="200.7" y="88.7">1</text>
<text x="224.2" y="88.7">8</text>
<text x="90.7" y="95.2">SB1</text>
<text x="101.6" y="92.2">10</text>
<text x="101.6" y="95.7">11</text>
<text x="107.1" y="90.5">SA</text>
<text x="107.1" y="94">LSS</text>
<text x="122.3" y="94">SOC</text>
<text x="130.7" y="95.7">16</text>
<text x="130.7" y="92.2">17</text>
<text x="200.7" y="92.2">2</text>
<text x="204.2" y="90.5">RS+</text>
<text x="204.2" y="94">COP</text>
<text x="216.9" y="90.5">RS-</text>
<text x="217.2" y="94">CIP</text>
<text x="224.2" y="92.2">7</text>
<text x="334.1" y="95.2">USR_LED</text>
<text x="101.6" y="99.3">12</text>
<text x="107.1" y="97.5">SB</text>
<text x="107.1" y="101">LSS</text>
<text x="122.4" y="97.5">SOB</text>
<text x="122.4" y="101">SOA</text>
<text x="130.7" y="99.3">15</text>
<text x="191.2" y="98.7">CS_V14</text>
<text x="204.2" y="101">OUT</text>
<text x="216.7" y="101">REF</text>
<text x="224.2" y="99.3">5</text>
<text x="90.7" y="102.3">SC1</text>
<text x="101.6" y="102.8">13</text>
<text x="107.1" y="104.6">SC</text>
<text x="124.6" y="104.6">VG</text>
<text x="130.7" y="102.8">14</text>
<text x="230" y="167.5">CS_W2</text>
<text x="195.4" y="168.1">5</text>
<text x="198.9" y="169.8">REF</text>
<text x="210.6" y="169.8">OUT</text>
<text x="218.9" y="168.1">4</text>
<text x="195.4" y="175.1">7</text>
<text x="195.4" y="178.6">8</text>
<text x="198.9" y="176.9">CIP</text>
<text x="210.8" y="176.9">COP</text>
<text x="218.9" y="178.6">1</text>
<text x="218.9" y="175.1">2</text>
<text x="198.9" y="180.4">RS-</text>
<text x="210.4" y="180.4">RS+</text>
<text x="81.8" y="192.2">FAULT2</text>
<text x="100.1" y="192.8">1</text>
<text x="100.1" y="196.3">2</text>
<text x="103.6" y="194.5">NFAULT</text>
<text x="121.4" y="194.5">SA</text>
<text x="127.2" y="196.3">25 VIN</text>
<text x="127.2" y="192.8">26 SA2</text>
<text x="248.3" y="196.3">1</text>
<text x="57.1" y="202.8">EN2</text>
<text x="100.1" y="199.8">3</text>
<text x="100.1" y="203.3">4</text>
<text x="103.6" y="198">NSLEEP</text>
<text x="103.6" y="201.6">ENA</text>
<text x="121.2" y="198">VN</text>
<text x="121.4" y="201.6">SB</text>
<text x="127.2" y="203.3">23 VIN</text>
<text x="127.2" y="199.8">24 SB2</text>
<text x="248.3" y="199.8">2</text>
<text x="248.3" y="203.3">3</text>
<text x="251.8" y="198">1</text>
<text x="251.8" y="201.6">2</text>
<text x="57.1" y="209.9">PWMW2</text>
<text x="100.1" y="206.9">5</text>
<text x="103.6" y="205.1">ENB</text>
<text x="103.6" y="208.6">ENC</text>
<text x="119.8" y="205.1">VIN</text>
<text x="121.3" y="208.6">SC</text>
<text x="127.2" y="206.9">22 SC2</text>
<text x="251.8" y="205.1">3</text>
<text x="57.1" y="213.4">PWMU2</text>
<text x="100.1" y="210.4">6</text>
<text x="100.1" y="213.9">7</text>
<text x="103.6" y="212.2">PWMA</text>
<text x="103.6" y="215.7">PWMB</text>
<text x="119.5" y="215.7">CP1</text>
<text x="119.5" y="212.2">CP2</text>
<text x="127.2" y="213.9">20</text>
<text x="127.2" y="210.4">21</text>
<text x="57.1" y="216.9">PWMV2</text>
<text x="87.1" y="220.5">SA2</text>
<text x="100.1" y="217.5">8</text>
<text x="100.1" y="221">9</text>
<text x="103.6" y="219.2">PWMC</text>
<text x="119.4" y="219.2">VCP</text>
<text x="127.2" y="217.5">19</text>
<text x="177.1" y="216.9">VIN</text>
<text x="197.1" y="221">1</text>
<text x="220.7" y="221">8</text>
<text x="87.1" y="227.5">SB2</text>
<text x="98.1" y="224.5">10</text>
<text x="103.6" y="222.7">SA</text>
<text x="103.6" y="226.3">LSS</text>
<text x="118.8" y="226.3">SOC</text>
<text x="127.2" y="224.5">17</text>
<text x="197.1" y="224.5">2</text>
<text x="200.6" y="222.7">RS+</text>
<text x="200.6" y="226.3">COP</text>
<text x="213.4" y="222.7">RS-</text>
<text x="213.7" y="226.3">CIP</text>
<text x="220.7" y="224.5">7</text>
<text x="98.1" y="228">11</text>
<text x="98.1" y="231.6">12</text>
<text x="103.6" y="229.8">SB</text>
<text x="103.6" y="233.3">LSS</text>
<text x="118.9" y="229.8">SOB</text>
<text x="118.9" y="233.3">SOA</text>
<text x="127.2" y="231.6">15</text>
<text x="127.2" y="228">16</text>
<text x="187.7" y="231">CS_V24</text>
<text x="200.6" y="233.3">OUT</text>
<text x="213.1" y="233.3">REF</text>
<text x="220.7" y="231.6">5</text>
<text x="87.1" y="234.6">SC2</text>
<text x="98.1" y="235.1">13</text>
<text x="103.6" y="236.9">SC</text>
<text x="121.1" y="236.9">VG</text>
<text x="127.2" y="235.1">14</text>
</g>
<g font-size="3.2">
<text x="198.9" y="39.3">6</text>
<text x="202.4" y="41.1">GND</text>
<text x="130.7" y="88.7">18</text>
<text x="121.9" y="90.5">GND</text>
<text x="224.2" y="95.7">6</text>
<text x="215.4" y="97.5">GND</text>
<text x="195.4" y="171.6">6</text>
<text x="198.9" y="173.4">GND</text>
<text x="127.2" y="221">18</text>
<text x="118.4" y="222.7">GND</text>
<text x="211.9" y="229.8">GND</text>
<text x="220.7" y="228">6</text>
</g>
<g font-size="3.2" fill="#f00">
<text x="213.9" y="41.1">VDD</text>
<text x="222.4" y="39.3">3</text>
<text x="200.7" y="95.7">3</text>
<text x="204.2" y="97.5">VDD</text>
<text x="210.4" y="173.4">VDD</text>
<text x="218.9" y="171.6">3</text>
<text x="197.1" y="228">3</text>
<text x="200.6" y="229.8">VDD</text>
</g>
</svg>
